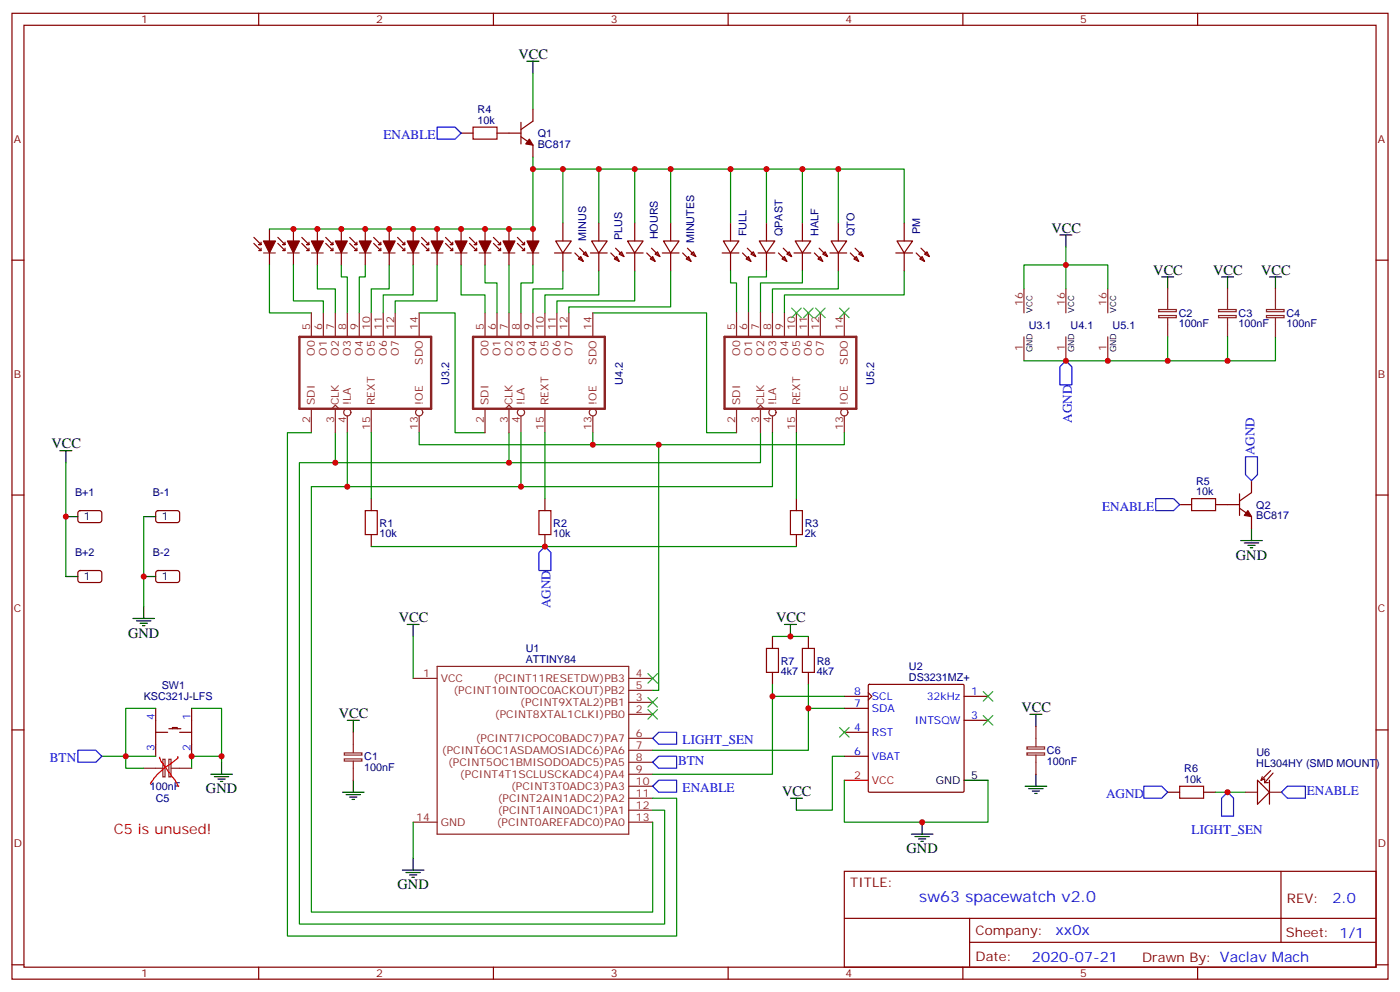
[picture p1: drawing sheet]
<svg xmlns="http://www.w3.org/2000/svg" width="412mm" height="292mm" viewBox="0 0 412 292" stroke-linecap="round" stroke-linejoin="round" font-family="sans-serif">
<g fill="none" stroke="#870000" stroke-width=".35">
<path d="M3.5 3.9h405.4v284.4h-405.4zM7.1 7.4h398.2v277.3h-398.2zM76.2 3.9v3.5M145.3 3.9v3.5M214.5 3.9v3.5M283.6 3.9v3.5M352.8 3.9v3.5M135.8 39.2h3.5M146.4 39.2h7.1M153.5 36v6.4M157 32.1v3.6l-3.5 2.4M153.5 40.3l3.5 2.4v3.5"/>
<path d="M3.5 76.6h3.6M163.3 74.5h5M163.7 70.9h4.6l-2.5 3.6zM165.8 65.7v5.2M165.8 74.5v5.3M169.3 74.5l2.5 2.4M170.4 76.2l.7-.7 .7 1.4zM170.7 73.1l2.5 2.4M171.8 74.8l.7-.7 .7 1.4zM173.9 74.5h5M174.3 70.9h4.6l-2.5 3.6zM176.4 65.7v5.2"/>
<path d="M176.4 74.5v5.3M179.9 74.5l2.5 2.4M181 76.2l.7-.7 .7 1.4zM181.3 73.1l2.5 2.4M182.4 74.8l.7-.7 .7 1.4zM184.5 74.5h4.9M184.9 70.9h4.5l-2.4 3.6zM187 65.7v5.2M187 74.5v5.3M190.5 74.5l2.5 2.4M191.6 76.2l.7-.7 .7 1.4zM191.9 73.1l2.5 2.4"/>
<path d="M193 74.8l.7-.7 .7 1.4zM195.1 74.5h4.9M195.4 70.9h4.6l-2.4 3.6zM197.6 65.7v5.2M197.6 74.5v5.3M201.1 74.5l2.5 2.4M202.1 76.2l.7-.7 .8 1.4zM202.5 73.1l2.5 2.4M203.6 74.8l.7-.7 .7 1.4zM212.7 74.5h5M213.1 70.9h4.6l-2.5 3.6zM215.2 65.7v5.2"/>
<path d="M215.2 74.5v5.3M218.7 74.5l2.5 2.4M219.8 76.2l.7-.7 .7 1.4zM220.1 73.1l2.5 2.4M221.2 74.8l.7-.7 .7 1.4zM223.3 74.5h4.9M223.7 70.9h4.5l-2.4 3.6zM225.8 65.7v5.2M225.8 74.5v5.3M229.3 74.5l2.5 2.4M230.4 76.2l.7-.7 .7 1.4zM230.7 73.1l2.5 2.4"/>
<path d="M231.8 74.8l.7-.7 .7 1.4zM233.9 74.5h4.9M234.2 70.9h4.6l-2.4 3.6zM236.4 65.7v5.2M236.4 74.5v5.3M239.9 74.5l2.5 2.4M240.9 76.2l.8-.7 .7 1.4zM241.3 73.1l2.5 2.4M242.4 74.8l.7-.7 .7 1.4zM244.5 74.5h4.9M244.8 70.9h4.6l-2.5 3.6zM246.9 65.7v5.2"/>
<path d="M246.9 74.5v5.3M250.5 74.5l2.4 2.4M251.5 76.2l.7-.7 .7 1.4zM251.9 73.1l2.5 2.4M252.9 74.8l.7-.7 .8 1.4zM263.9 74.5h4.9M264.2 70.9h4.6l-2.5 3.6zM266.3 65.7v5.2M266.3 74.5v5.3M269.9 74.5l2.4 2.4M270.9 76.2l.7-.7 .7 1.4zM271.3 73.1l2.5 2.4"/>
<path d="M272.3 74.8l.7-.7 .8 1.4zM405.3 76.6h3.6M3.5 145.7h3.6M23.2 150.5l.4-.2 6 .1 .4 .6-.1 2.4-.6 .4h-5.9l-.5-.7v-2.1zM46.1 150.5l.5-.2 5.9 .1 .4 .6v2.4l-.7 .4h-5.9l-.4-.7v-2.1zM109.4 146.8v3.5M109.4 157.4v3.5M160.5 146.8v3.5M160.5 157.4v3.5M234.6 146.8v3.5M234.6 157.4v3.5M347.5 148.6h3.5"/>
<path d="M358.1 148.6h7M365.1 149.6l3.6 2.5v3.5M365.1 145.4v6.3M368.7 141.5v3.5l-3.6 2.5M405.3 145.7h3.6M23.2 168.2l.4-.2h6l.4 .7-.1 2.4-.6 .4-5.9-.1-.5-.6v-2.1zM46.1 168.2l.5-.2h5.9l.4 .7v2.4l-.7 .4-5.9-.1-.4-.6v-2.1zM227.5 187.4v3.5M227.5 197.9v3.6M238.1 187.4v3.5M238.1 197.9v3.6M3.5 214.9h3.6"/>
<path d="M45.9 215.6h3.5M45.9 208.5v14.1M49.7 214.5h3.6M50.8 214.5v-.3h1.4v.3M52.9 215.6h3.5M56.4 208.5v14.1M248.7 215.6h7.1M248.7 205h7.1M248.7 208.5h7.1M255.8 203.9l1 1.1-1 1.1M255.8 201.6l.3-.1h27.5l.3 .1 .1 31.3-.2 .3h-27.7l-.3-.2zM284 205h7"/>
<path d="M284 212.1h7M405.3 214.9h3.6M248.7 222.6h7.1M344 233.2h3.5M354.5 233.2h3.6M370.4 229.7l3.5 3.5-3.5 3.5zM371.5 229.7l1-.4v1.1M371.8 228.6l-.3 1.1M372.5 230.4h1.1M373.9 229.7v7M374.3 226.9l-2.8 2.8M375 227.6l-2.5 2.8"/>
<path d="M248.7 256.5h156.6v28.2h-156.6zM377.3 256.5v20.9M248.7 270.4h156.5M285.6 277.4h119.6M285.6 270.4v14.1M3.5 284h3.6M76.2 284.7v3.6M145.3 284.7v3.6M214.5 284.7v3.6M283.6 284.7v3.6M352.8 284.7v3.6M405.3 284h3.6"/>
</g>
<g fill="none" stroke="#000" stroke-width=".35">
<path d="M155.2 18h3.5M157 18v3.6M312.2 69.2h3.5M314 69.2v3.5M342.2 81.5h3.5M344 81.5v3.6M359.8 81.5h3.6M361.6 81.5v3.6M373.9 81.5h3.6M375.7 81.5v3.6M17.6 132.7h3.6M19.4 132.7v3.5"/>
<path d="M19.4 152.1h3.5M42.3 152.1h3.6M365.5 159.1h6.3M366.5 159.8h4.3M368.7 155.6v3.5M19.4 169.7h3.5M42.3 169.7h3.6M42.3 178.5v3.6M367.6 160.5h2.1M368.3 161.3h.7M39.2 182.1h6.3M40.2 182.8h4.2"/>
<path d="M41.3 183.5h2.1M42 184.2h.7M119.9 183.8h3.6M121.7 183.8v3.6M231.1 183.8h3.5M232.8 183.8v3.6M102.3 212.1h3.5M104.1 212.1v3.5M303.4 210.3h3.5M305.2 210.3v3.5M62.1 227.9h6.3M63.1 228.6h4.3"/>
<path d="M64.2 229.3h2.1M64.9 230h.7M65.3 224.4v3.5M100.9 233.2h6.3M102 233.9h4.2M103 234.6h2.1M103.7 235.3h.7M104.1 229.7v3.5M232.8 235h3.6M234.6 235v3.5M284 229.7h7M302 231.5h6.3"/>
<path d="M303 232.2h4.3M304.1 232.9h2.1M304.8 233.6h.7M305.2 227.9v3.6M118.5 256.2h6.4M119.6 256.9h4.2M120.6 257.6h2.2M121.4 258.3h.7M121.7 252.6v3.6M268.5 245.6h6.3M269.5 246.3h4.3M270.6 247h2.1"/>
<path d="M271.3 247.7h.7M271.6 242v3.6"/>
</g>
<g fill="none" stroke="#008700" stroke-width=".35">
<path d="M157 21.6v10.5M157 46.2v21.2h-77.6M157 49.8h8.8v15.9M165.8 49.8h10.6v15.9M176.4 49.8h10.6v15.9M187 49.8h10.6v15.9M197.6 49.8h17.6v15.9M215.2 49.8h10.6v15.9M225.8 49.8h10.6v15.9M236.4 49.8h10.5v15.9M246.9 49.8h19.4v15.9M79.4 78v14.1h12.3"/>
<path d="M86.4 78v10.6h8.8v3.5M93.5 78v7.1h5.3v7M100.5 78v3.5h1.8v10.6M107.6 78v3.5h-1.8v10.6M114.7 78v7.1h-5.3v7M121.7 78v8.8h-8.8v5.3M128.8 78v10.6h-12.4v3.5M135.8 78v8.8h7.1v5.3M142.9 78v5.3h3.5v8.8M149.9 78v14.1M157 78v5.3h-3.5v8.8M165.8 79.8v5.3h-8.8v7"/>
<path d="M176.4 79.8v7h-15.9v5.3M187 79.8v8.8h-23v3.5M197.6 79.8v10.5h-30v1.8M215.2 79.8v3.5h1.8v8.8M225.8 79.8v1.7h-5.3v10.6M236.4 79.8v3.5h-12.4v8.8M246.9 79.8v5.3h-19.4v7M266.3 79.8v7h-35.2v5.3M314 72.7v12.4M123.5 92.1h10.6v35.3h8.8M174.6 92.1h33.5v35.3h8.9M301.6 85.1v-7.1h24.7v7.1"/>
<path d="M344 99.2v7M361.6 99.2v7M375.7 99.2v7h-74.1M19.4 136.2v33.5M91.7 127.4h-7v148.2h114.6v-40.6h-7M98.8 127.4v8.8h51.1v-8.8M98.8 136.2h-10.6v135.8h107.6v-33.5h-3.5M102.3 127.4v15.9h-10.6v125.2h100.6v-26.5M109.4 127.4v19.4M123.5 127.4v3.5h51.1M153.5 127.4v15.9h-51.2M160.5 127.4v19.4"/>
<path d="M174.6 127.4v3.5h19.4M224 127.4v8.8h-74.1M227.5 127.4v15.9h-74M234.6 127.4v19.4M248.7 127.4v3.5h-54.7v72.3h-1.7M42.3 152.1v26.4M109.4 160.9h125.2M121.7 187.4v12.3M227.5 187.4h10.6M45.9 208.5h-8.9v17.7h5.3M56.4 208.5h8.9v14.1M227.5 201.5v3.5"/>
<path d="M238.1 201.5v7M248.7 208.5h-10.6v12.4h-45.8M248.7 205h-21.2v22.9h-35.2M30 222.6h15.9M65.3 224.4v-1.8h-8.9v3.6M248.7 229.7v12.3h42.3v-12.3M248.7 222.6h-3.5v15.9h-10.6M358.1 233.2h8.8M121.7 242v10.6"/>
</g>
<g fill="#870000" stroke="#870000" stroke-width=".35">
<path d="M155.9 41l1.1 1.7-2.1-.3z"/>
<path d="M367.6 150.3l1.1 1.8-2.2-.4z"/>
</g>
<g fill="none" stroke="#8c2424" stroke-width=".35">
<path d="M91.7 92.1v7.1M95.2 92.1v7.1M98.8 92.1v7.1M102.3 92.1v7.1M105.8 92.1v7.1M109.4 92.1v7.1M112.9 92.1v7.1M116.4 92.1v7.1M123.5 92.1v7.1M142.9 92.1v7.1M146.4 92.1v7.1M149.9 92.1v7.1"/>
<path d="M153.5 92.1v7.1M157 92.1v7.1M160.5 92.1v7.1M164 92.1v7.1M167.6 92.1v7.1M174.6 92.1v7.1M217 92.1v7.1M220.5 92.1v7.1M224 92.1v7.1M227.5 92.1v7.1M231.1 92.1v7.1M234.6 92.1v7.1"/>
<path d="M238.1 92.1v7.1M241.7 92.1v7.1M248.7 92.1v7.1M301.6 85.1v7M301.6 99.2v7M314 85.1v7M314 99.2v7M326.3 85.1v7M326.3 99.2v7M341.3 91.1h5.2v.7h-5.2zM341.3 92.9h5.2v.6h-5.2zM344 85.1v6"/>
<path d="M344 93.5v5.7M359 91.1h5.1v.7h-5.1zM359 92.9h5.1v.6h-5.1zM361.6 85.1v6M361.6 93.5v5.7M373.1 91.1h5.1v.7h-5.1zM373.1 92.9h5.1v.6h-5.1zM375.7 85.1v6M375.7 93.5v5.7M91.7 120.3v7.1M97.7 120.3l1.1-1 1 1M98.8 120.3v7.1"/>
<path d="M102.3 122.4v5M109.4 120.3v7.1M123.5 122.4v5M142.9 120.3v7.1M148.9 120.3l1-1 1.1 1M149.9 120.3v7.1M153.5 122.4v5M160.5 120.3v7.1M174.6 122.4v5M217 120.3v7.1M223 120.3l1-1 1.1 1M224 120.3v7.1"/>
<path d="M227.5 122.4v5M234.6 120.3v7.1M248.7 122.4v5M121.7 199.7h7.1M128.8 196.2h56.4v49.4h-56.4zM185.2 199.7h7.1M104.1 215.6v6M185.2 217.3h7.1M185.2 210.3h7.1M185.2 206.8h7.1M185.2 203.2h7.1M302.5 219.9h5.2v.6h-5.2z"/>
<path d="M305.2 213.8v6M42.3 226.2h5.7M48 223.5h.6v5.2h-.6zM49.7 223.5h.7v5.2h-.7zM50.4 226.2h6M101.4 221.7h5.2v.6h-5.2zM101.4 223.4h5.2v.6h-5.2zM104.1 224v5.7M185.2 231.5h7.1M185.2 235h7.1M185.2 238.5h7.1M185.2 227.9h7.1"/>
<path d="M185.2 224.4h7.1M185.2 220.9h7.1M302.5 221.7h5.2v.6h-5.2zM305.2 222.3v5.6M366.9 233.2h3.5M373.9 233.2h3.6M121.7 242h7.1M185.2 242h7.1"/>
<circle cx="102.3" cy="121.4" r="1.06"/>
<circle cx="123.5" cy="121.4" r="1.06"/>
<circle cx="153.5" cy="121.4" r="1.06"/>
<circle cx="174.6" cy="121.4" r="1.06"/>
<circle cx="227.5" cy="121.4" r="1.06"/>
<circle cx="248.7" cy="121.4" r="1.06"/>
</g>
<g fill="#850000" stroke="#850000" stroke-width=".35">
<path d="M77.6 70.9h3.5l-1.7 3.6z"/>
<path d="M84.7 70.9h3.5l-1.8 3.6z"/>
<path d="M91.7 70.9h3.5l-1.7 3.6z"/>
<path d="M98.8 70.9h3.5l-1.8 3.6z"/>
<path d="M105.8 70.9h3.6l-1.8 3.6z"/>
<path d="M112.9 70.9h3.5l-1.7 3.6z"/>
<path d="M119.9 70.9h3.6l-1.8 3.6z"/>
<path d="M127 70.9h3.5l-1.7 3.6z"/>
<path d="M134.1 70.9h3.5l-1.8 3.6z"/>
<path d="M141.1 70.9h3.5l-1.7 3.6z"/>
<path d="M148.2 70.9h3.5l-1.8 3.6z"/>
<path d="M155.2 70.9h3.5l-1.7 3.6z"/>
</g>
<g fill="none" stroke="#850000" stroke-width=".35">
<path d="M74.8 71.6l2.1 2.2h-.7M74.8 69.9l2.1 2.1h-.7h.7v-.7M76.9 73.1v.7M79.4 67.4v3.5M79.4 74.5v3.5M81.8 71.6l2.2 2.2h-.7M81.8 69.9l2.2 2.1h-.7h.7v-.7M84 73.1v.7M86.4 67.4v3.5M86.4 74.5v3.5M88.9 71.6l2.1 2.2h-.7M88.9 69.9l2.1 2.1h-.7h.7v-.7"/>
<path d="M91 73.1v.7M93.5 67.4v3.5M93.5 74.5v3.5M96 71.6l2.1 2.2h-.7M96 69.9l2.1 2.1h-.7h.7v-.7M98.1 73.1v.7M100.5 67.4v3.5M100.5 74.5v3.5M103 71.6l2.1 2.2h-.7M103 69.9l2.1 2.1h-.7h.7v-.7M105.1 73.1v.7M107.6 67.4v3.5"/>
<path d="M107.6 74.5v3.5M110.1 71.6l2.1 2.2h-.7M110.1 69.9l2.1 2.1h-.7h.7v-.7M112.2 73.1v.7M114.7 67.4v3.5M114.7 74.5v3.5M117.1 71.6l2.1 2.2h-.7M117.1 69.9l2.1 2.1h-.7h.7v-.7M119.2 73.1v.7M121.7 67.4v3.5M121.7 74.5v3.5M124.2 71.6l2.1 2.2h-.7"/>
<path d="M124.2 69.9l2.1 2.1h-.7h.7v-.7M126.3 73.1v.7M128.8 67.4v3.5M128.8 74.5v3.5M131.2 71.6l2.1 2.2h-.7M131.2 69.9l2.1 2.1h-.7h.7v-.7M133.3 73.1v.7M135.8 67.4v3.5M135.8 74.5v3.5M138.3 71.6l2.1 2.2h-.7M138.3 69.9l2.1 2.1h-.7h.7v-.7M140.4 73.1v.7"/>
<path d="M142.9 67.4v3.5M142.9 74.5v3.5M145.3 71.6l2.2 2.2h-.7M145.3 69.9l2.2 2.1h-.7h.7v-.7M147.5 73.1v.7M149.9 67.4v3.5M149.9 74.5v3.5M152.4 71.6l2.1 2.2h-.7M152.4 69.9l2.1 2.1h-.7h.7v-.7M154.5 73.1v.7M157 67.4v3.5M157 74.5v3.5"/>
</g>
<path d="M77.6 74.5h3.5M84.7 74.5h3.5M91.7 74.5h3.5M98.8 74.5h3.5M105.8 74.5h3.6M112.9 74.5h3.5M119.9 74.5h3.6M127 74.5h3.5M134.1 74.5h3.5M141.1 74.5h3.5M148.2 74.5h3.5M155.2 74.5h3.5" fill="none" stroke="#850000" stroke-width=".29"/>
<path d="M88.2 99.2h38.8v21.1h-38.8zM139.3 99.2h38.9v21.1h-38.9zM213.4 99.2h38.8v21.1h-38.8z" fill="none" stroke="#8c2424" stroke-width=".71"/>
<path d="M139.3 37.4h7.1v3.6h-7.1zM107.6 150.3h3.5v7.1h-3.5zM158.7 150.3h3.6v7.1h-3.6zM232.8 150.3h3.6v7.1h-3.6zM351 146.8h7.1v3.5h-7.1zM225.8 190.9h3.5v7h-3.5zM236.4 190.9h3.5v7h-3.5zM347.5 231.5h7v3.5h-7z" fill="none" stroke="#a10000" stroke-width=".35"/>
<path d="M128.8 37.4h5.3l1.7 1.8-1.7 1.8h-5.3zM314 106.2l1.7 1.8v5.3h-3.5v-5.3zM366.9 134.4h3.5v5.3l-1.7 1.8-1.8-1.8zM340.4 146.8h5.3l1.8 1.8-1.8 1.7h-5.3zM160.5 160.9l1.8 1.8v5.3h-3.6v-5.3zM192.3 217.3l1.7-1.7h5.3v3.5h-5.3zM22.9 220.9h5.3l1.8 1.7-1.8 1.8h-5.3zM192.3 231.5l1.7-1.8h5.3v3.5h-5.3zM192.3 224.4l1.7-1.8h5.3v3.6h-5.3zM336.9 231.5h5.3l1.8 1.7-1.8 1.8h-5.3zM361.6 233.2l1.8 1.8v5.3h-3.6v-5.3zM377.5 233.2l1.7-1.7h5.3v3.5h-5.3z" fill="none" stroke="#00f" stroke-width=".35"/>
<path d="M248.7 229.7h7.1" fill="none" stroke="#f00" stroke-width=".35"/>
<g fill="none" stroke="#3c3" stroke-width=".35">
<path d="M233.2 90.7l2.8 2.8M236 90.7l-2.8 2.8M236.7 90.7l2.8 2.8M239.5 90.7l-2.8 2.8M240.2 90.7l2.9 2.8M243.1 90.7l-2.9 2.8M247.3 90.7l2.8 2.8M250.1 90.7l-2.8 2.8M190.9 198.3l2.8 2.8M193.7 198.3l-2.8 2.8M190.9 205.4l2.8 2.8M190.9 208.9l2.8 2.8"/>
<path d="M193.7 205.4l-2.8 2.8M193.7 208.9l-2.8 2.8M247.3 214.2l2.8 2.8M250.1 214.2l-2.8 2.8M289.6 203.6l2.9 2.8M289.6 210.6l2.9 2.9M292.5 203.6l-2.9 2.8M292.5 210.6l-2.9 2.9"/>
</g>
<g fill="#c00">
<circle cx="227.5" cy="205" r=".88"/>
<circle cx="271.6" cy="242" r=".88"/>
<circle cx="160.5" cy="160.9" r=".88"/>
<circle cx="56.4" cy="222.6" r=".88"/>
<circle cx="174.6" cy="130.9" r=".88"/>
<circle cx="65.3" cy="222.6" r=".88"/>
<circle cx="344" cy="106.2" r=".88"/>
<circle cx="42.3" cy="169.7" r=".88"/>
<circle cx="98.8" cy="136.2" r=".88"/>
<circle cx="102.3" cy="143.3" r=".88"/>
<circle cx="314" cy="106.2" r=".88"/>
<circle cx="314" cy="78" r=".88"/>
<circle cx="149.9" cy="136.2" r=".88"/>
<circle cx="246.9" cy="49.8" r=".88"/>
<circle cx="225.8" cy="49.8" r=".88"/>
<circle cx="197.6" cy="49.8" r=".88"/>
<circle cx="176.4" cy="49.8" r=".88"/>
<circle cx="157" cy="49.8" r=".88"/>
<circle cx="157" cy="67.4" r=".88"/>
<circle cx="149.9" cy="67.4" r=".88"/>
<circle cx="142.9" cy="67.4" r=".88"/>
<circle cx="135.8" cy="67.4" r=".88"/>
<circle cx="128.8" cy="67.4" r=".88"/>
<circle cx="121.7" cy="67.4" r=".88"/>
<circle cx="114.7" cy="67.4" r=".88"/>
<circle cx="107.6" cy="67.4" r=".88"/>
<circle cx="100.5" cy="67.4" r=".88"/>
<circle cx="93.5" cy="67.4" r=".88"/>
<circle cx="86.4" cy="67.4" r=".88"/>
<circle cx="165.8" cy="49.8" r=".88"/>
<circle cx="187" cy="49.8" r=".88"/>
<circle cx="215.2" cy="49.8" r=".88"/>
<circle cx="236.4" cy="49.8" r=".88"/>
<circle cx="153.5" cy="143.3" r=".88"/>
<circle cx="19.4" cy="152.1" r=".88"/>
<circle cx="326.3" cy="106.2" r=".88"/>
<circle cx="361.6" cy="106.2" r=".88"/>
<circle cx="37" cy="222.6" r=".88"/>
<circle cx="194" cy="130.9" r=".88"/>
<circle cx="361.6" cy="233.2" r=".88"/>
<circle cx="238.1" cy="208.5" r=".88"/>
<circle cx="232.8" cy="187.4" r=".88"/>
</g>
<path d="M47.1 222.9l-.2 .2 .4 .9 2.3 3.1a13.9 13.9 0 0 1 2.8 4.3l.2 .2M52.3 222.8l.1 .4-1.1 .9a18.7 18.7 0 0 0-6.4 5.8l-.6 .9" fill="none" stroke="#f00" stroke-width=".35"/>
<g font-size="4.6" fill="#00f">
<text x="270.8" y="265.5">sw</text>
<text x="276.9" y="265.5">63 spacew</text>
<text x="301.2" y="265.5">atch v2.0</text>
</g>
<g font-size="4.2">
<text x="152.8" y="17.3">VCC</text>
<text x="309.7" y="68.5">VCC</text>
<text x="339.7" y="80.8">VCC</text>
<text x="357.4" y="80.8">VCC</text>
<text x="371.5" y="80.8">VCC</text>
<text x="15.2" y="132">VCC</text>
<text x="364.1" y="164.8">GND</text>
<text x="117.5" y="183.1">VCC</text>
<text x="228.6" y="183.1">VCC</text>
<text x="37.7" y="187.7">GND</text>
<text x="300.9" y="209.6">VCC</text>
<text x="99.8" y="211.3">VCC</text>
<text x="60.7" y="233.6">GND</text>
<text x="230.4" y="234.3">VCC</text>
<text x="267.1" y="251.2">GND</text>
<text x="117.1" y="261.8">GND</text>
</g>
<text font-size="4.2" fill="#f00" x="33.5" y="245.6">C5 is unused!</text>
<g font-size="4.2" fill="#00f">
<text x="392.5" y="265.8">2.0</text>
<text x="310.9" y="275.3">xx0x</text>
<text x="304" y="283.1">2020-07-21</text>
</g>
<g font-size="3.9" fill="#00f">
<text x="113" y="41">ENABLE</text>
<text x="315.7" y="124.4" transform="rotate(-90 315.7 124.4)">AGND</text>
<text x="369.5" y="134" transform="rotate(-90 369.5 134)">AGND</text>
<text x="324.7" y="150.3">ENABLE</text>
<text x="162.2" y="179.1" transform="rotate(-90 162.2 179.1)">AGND</text>
<text x="201.1" y="219">LIGHT_SEN</text>
<text x="14.7" y="224.4">BTN</text>
<text x="199.7" y="225.3">BTN</text>
<text x="201.1" y="233.1">ENABLE</text>
<text x="325.8" y="234.9">AGND</text>
<text x="384.9" y="234.1">ENABLE</text>
<text x="351" y="245.4">LIGHT_SEN</text>
</g>
<g font-size="3.9" fill="#800">
<text x="250.5" y="261.1">TITLE:</text>
<text x="379.1" y="265.8">REV:</text>
<text x="287.4" y="275.3">Company:</text>
<text x="378.7" y="275.9">Sheet: 1/1</text>
<text x="287.4" y="283">Date:</text>
<text x="336.4" y="283.1">Draw</text>
<text x="346.6" y="283.1">n By: Vaclav Mach</text>
</g>
<g font-size="3.2" fill="#800">
<text x="41.6" y="6.9">1</text>
<text x="110.8" y="6.9">2</text>
<text x="179.9" y="6.9">3</text>
<text x="249.1" y="6.9">4</text>
<text x="318.2" y="6.9">5</text>
<text x="4.1" y="42">A</text>
<text x="405.9" y="42">A</text>
<text x="4.1" y="111.2">B</text>
<text x="405.9" y="111.2">B</text>
<text x="4.1" y="180.3">C</text>
<text x="405.9" y="180.3">C</text>
<text x="4.1" y="249.4">D</text>
<text x="405.9" y="249.4">D</text>
<text x="41.6" y="287.7">1</text>
<text x="110.8" y="287.7">2</text>
<text x="179.9" y="287.7">3</text>
<text x="249.1" y="287.7">4</text>
<text x="318.2" y="287.7">5</text>
</g>
<g font-size="3.2" fill="#000080">
<text x="140.7" y="33.3">R4</text>
<text x="140.7" y="36.4">10k</text>
<text x="158.4" y="40.4">Q1</text>
<text x="158.4" y="43.5">BC817</text>
<text x="172.7" y="71" transform="rotate(-90 172.7 71)">MINUS</text>
<text x="183.3" y="70.7" transform="rotate(-90 183.3 70.7)">PLUS</text>
<text x="193.8" y="70.5" transform="rotate(-90 193.8 70.5)">HOURS</text>
<text x="204.5" y="71.6" transform="rotate(-90 204.5 71.6)">MINUTES</text>
<text x="219.9" y="69.5" transform="rotate(-90 219.9 69.5)">FULL</text>
<text x="230.5" y="69.5" transform="rotate(-90 230.5 69.5)">QPAST</text>
<text x="241.1" y="69.5" transform="rotate(-90 241.1 69.5)">HALF</text>
<text x="251.7" y="69.5" transform="rotate(-90 251.7 69.5)">QTO</text>
<text x="271.1" y="68.8" transform="rotate(-90 271.1 68.8)">PM</text>
<text x="347.2" y="93.3">C2</text>
<text x="364.8" y="93.3">C3</text>
<text x="379" y="93.3">C4</text>
<text x="303" y="96.9">U3.1</text>
<text x="315.4" y="96.9">U4.1</text>
<text x="327.7" y="96.9">U5.1</text>
<text x="347.2" y="96.4">100nF</text>
<text x="364.8" y="96.4">100nF</text>
<text x="379" y="96.4">100nF</text>
<text x="132.3" y="113.2" transform="rotate(-90 132.3 113.2)">U3.2</text>
<text x="183.5" y="113.2" transform="rotate(-90 183.5 113.2)">U4.2</text>
<text x="257.5" y="113.2" transform="rotate(-90 257.5 113.2)">U5.2</text>
<text x="352.4" y="142.7">R5</text>
<text x="22.1" y="146">B+1</text>
<text x="45.1" y="146">B-1</text>
<text x="352.4" y="145.7">10k</text>
<text x="370.1" y="149.8">Q2</text>
<text x="111.8" y="155">R1</text>
<text x="163" y="155.1">R2</text>
<text x="237.1" y="155.1">R3</text>
<text x="370.1" y="152.8">BC817</text>
<text x="111.8" y="158.1">10k</text>
<text x="163" y="158.2">10k</text>
<text x="237.1" y="158.1">2k</text>
<text x="22.1" y="163.7">B+2</text>
<text x="45.1" y="163.7">B-2</text>
<text x="154.9" y="191.9">U1</text>
<text x="154.9" y="195.1">ATTINY84</text>
<text x="230" y="195.6">R7</text>
<text x="240.6" y="195.6">R8</text>
<text x="267.7" y="197.2">U2</text>
<text x="47.6" y="202.7">SW1</text>
<text x="230" y="198.7">4k7</text>
<text x="240.6" y="198.7">4k7</text>
<text x="267.7" y="200.4">DS3231MZ+</text>
<text x="42.3" y="206.2">KSC321J-LFS</text>
<text x="107.3" y="226.9">100nF</text>
<text x="107.3" y="223.9">C1</text>
<text x="308.4" y="225.2">100nF</text>
<text x="308.4" y="222.1">C6</text>
<text x="348.8" y="227.4">R6</text>
<text x="370.1" y="225.8">HL304HY (SMD MOUNT)</text>
<text x="370.1" y="222.7">U6</text>
<text x="44.1" y="232.7">100nF</text>
<text x="348.8" y="230.4">10k</text>
<text x="45.9" y="236.2">C5</text>
</g>
<g font-size="3.2" fill="#8d2323">
<text x="301.3" y="90" transform="rotate(-90 301.3 90)">16</text>
<text x="313.6" y="90" transform="rotate(-90 313.6 90)">16</text>
<text x="326" y="90" transform="rotate(-90 326 90)">16</text>
<text x="91.4" y="97" transform="rotate(-90 91.4 97)">5</text>
<text x="94.9" y="97" transform="rotate(-90 94.9 97)">6</text>
<text x="98.4" y="97" transform="rotate(-90 98.4 97)">7</text>
<text x="102" y="97" transform="rotate(-90 102 97)">8</text>
<text x="105.5" y="97" transform="rotate(-90 105.5 97)">9</text>
<text x="109" y="97" transform="rotate(-90 109 97)">10</text>
<text x="112.5" y="97" transform="rotate(-90 112.5 97)">11</text>
<text x="116.1" y="97" transform="rotate(-90 116.1 97)">12</text>
<text x="123.1" y="97" transform="rotate(-90 123.1 97)">14</text>
<text x="142.5" y="97" transform="rotate(-90 142.5 97)">5</text>
<text x="146" y="97" transform="rotate(-90 146 97)">6</text>
<text x="149.6" y="97" transform="rotate(-90 149.6 97)">7</text>
<text x="153.1" y="97" transform="rotate(-90 153.1 97)">8</text>
<text x="156.6" y="97" transform="rotate(-90 156.6 97)">9</text>
<text x="160.2" y="97" transform="rotate(-90 160.2 97)">10</text>
<text x="163.7" y="97" transform="rotate(-90 163.7 97)">11</text>
<text x="167.2" y="97" transform="rotate(-90 167.2 97)">12</text>
<text x="174.3" y="97" transform="rotate(-90 174.3 97)">14</text>
<text x="216.6" y="97" transform="rotate(-90 216.6 97)">5</text>
<text x="220.1" y="97" transform="rotate(-90 220.1 97)">6</text>
<text x="223.7" y="97" transform="rotate(-90 223.7 97)">7</text>
<text x="227.2" y="97" transform="rotate(-90 227.2 97)">8</text>
<text x="230.7" y="97" transform="rotate(-90 230.7 97)">9</text>
<text x="234.2" y="97" transform="rotate(-90 234.2 97)">10</text>
<text x="237.8" y="97" transform="rotate(-90 237.8 97)">11</text>
<text x="241.3" y="97" transform="rotate(-90 241.3 97)">12</text>
<text x="248.4" y="97" transform="rotate(-90 248.4 97)">14</text>
<text x="92.8" y="104.7" transform="rotate(-90 92.8 104.7)">O0</text>
<text x="96.3" y="104.7" transform="rotate(-90 96.3 104.7)">O1</text>
<text x="99.8" y="104.7" transform="rotate(-90 99.8 104.7)">O2</text>
<text x="103.4" y="104.7" transform="rotate(-90 103.4 104.7)">O3</text>
<text x="106.9" y="104.7" transform="rotate(-90 106.9 104.7)">O4</text>
<text x="110.4" y="104.7" transform="rotate(-90 110.4 104.7)">O5</text>
<text x="113.9" y="104.7" transform="rotate(-90 113.9 104.7)">O6</text>
<text x="117.5" y="104.7" transform="rotate(-90 117.5 104.7)">O7</text>
<text x="124.5" y="107.3" transform="rotate(-90 124.5 107.3)">SDO</text>
<text x="143.9" y="104.7" transform="rotate(-90 143.9 104.7)">O0</text>
<text x="147.5" y="104.7" transform="rotate(-90 147.5 104.7)">O1</text>
<text x="151" y="104.7" transform="rotate(-90 151 104.7)">O2</text>
<text x="154.5" y="104.7" transform="rotate(-90 154.5 104.7)">O3</text>
<text x="158" y="104.7" transform="rotate(-90 158 104.7)">O4</text>
<text x="161.6" y="104.7" transform="rotate(-90 161.6 104.7)">O5</text>
<text x="165.1" y="104.7" transform="rotate(-90 165.1 104.7)">O6</text>
<text x="168.6" y="104.7" transform="rotate(-90 168.6 104.7)">O7</text>
<text x="175.7" y="107.3" transform="rotate(-90 175.7 107.3)">SDO</text>
<text x="218" y="104.7" transform="rotate(-90 218 104.7)">O0</text>
<text x="221.5" y="104.7" transform="rotate(-90 221.5 104.7)">O1</text>
<text x="225.1" y="104.7" transform="rotate(-90 225.1 104.7)">O2</text>
<text x="228.6" y="104.7" transform="rotate(-90 228.6 104.7)">O3</text>
<text x="232.1" y="104.7" transform="rotate(-90 232.1 104.7)">O4</text>
<text x="235.7" y="104.7" transform="rotate(-90 235.7 104.7)">O5</text>
<text x="239.2" y="104.7" transform="rotate(-90 239.2 104.7)">O6</text>
<text x="242.7" y="104.7" transform="rotate(-90 242.7 104.7)">O7</text>
<text x="249.8" y="107.3" transform="rotate(-90 249.8 107.3)">SDO</text>
<text x="301.3" y="103.3" transform="rotate(-90 301.3 103.3)">1</text>
<text x="313.6" y="103.3" transform="rotate(-90 313.6 103.3)">1</text>
<text x="326" y="103.3" transform="rotate(-90 326 103.3)">1</text>
<text x="92.8" y="119.3" transform="rotate(-90 92.8 119.3)">SDI</text>
<text x="99.8" y="119.3" transform="rotate(-90 99.8 119.3)">CLK</text>
<text x="103.4" y="119.3" transform="rotate(-90 103.4 119.3)">!LA</text>
<text x="110.4" y="119.3" transform="rotate(-90 110.4 119.3)">REXT</text>
<text x="124.5" y="119.3" transform="rotate(-90 124.5 119.3)">!OE</text>
<text x="143.9" y="119.3" transform="rotate(-90 143.9 119.3)">SDI</text>
<text x="151" y="119.3" transform="rotate(-90 151 119.3)">CLK</text>
<text x="154.5" y="119.3" transform="rotate(-90 154.5 119.3)">!LA</text>
<text x="161.6" y="119.3" transform="rotate(-90 161.6 119.3)">REXT</text>
<text x="175.7" y="119.3" transform="rotate(-90 175.7 119.3)">!OE</text>
<text x="218" y="119.3" transform="rotate(-90 218 119.3)">SDI</text>
<text x="225.1" y="119.3" transform="rotate(-90 225.1 119.3)">CLK</text>
<text x="228.6" y="119.3" transform="rotate(-90 228.6 119.3)">!LA</text>
<text x="235.7" y="119.3" transform="rotate(-90 235.7 119.3)">REXT</text>
<text x="249.8" y="119.3" transform="rotate(-90 249.8 119.3)">!OE</text>
<text x="91.4" y="124.5" transform="rotate(-90 91.4 124.5)">2</text>
<text x="98.4" y="124.5" transform="rotate(-90 98.4 124.5)">3</text>
<text x="102" y="124.5" transform="rotate(-90 102 124.5)">4</text>
<text x="142.5" y="124.5" transform="rotate(-90 142.5 124.5)">2</text>
<text x="149.6" y="124.5" transform="rotate(-90 149.6 124.5)">3</text>
<text x="153.1" y="124.5" transform="rotate(-90 153.1 124.5)">4</text>
<text x="216.6" y="124.5" transform="rotate(-90 216.6 124.5)">2</text>
<text x="223.7" y="124.5" transform="rotate(-90 223.7 124.5)">3</text>
<text x="227.2" y="124.5" transform="rotate(-90 227.2 124.5)">4</text>
<text x="109" y="126.5" transform="rotate(-90 109 126.5)">15</text>
<text x="123.1" y="126.5" transform="rotate(-90 123.1 126.5)">13</text>
<text x="160.2" y="126.5" transform="rotate(-90 160.2 126.5)">15</text>
<text x="174.3" y="126.5" transform="rotate(-90 174.3 126.5)">13</text>
<text x="234.2" y="126.5" transform="rotate(-90 234.2 126.5)">15</text>
<text x="248.4" y="126.5" transform="rotate(-90 248.4 126.5)">13</text>
<text x="124.6" y="199.4">1</text>
<text x="129.8" y="200.8">VCC</text>
<text x="145.4" y="200.8">(PCINT11RESETDW)PB3</text>
<text x="187.3" y="202.9">5</text>
<text x="187.3" y="199.4">4</text>
<text x="133.6" y="204.3">(PCINT10INT0OC0ACKOUT)PB2</text>
<text x="153.3" y="207.8">(PCINT9XTAL2)PB1</text>
<text x="187.3" y="209.9">2</text>
<text x="187.3" y="206.4">3</text>
<text x="145.8" y="211.3">(PCINT8XTAL1CLKI)PB0</text>
<text x="130.2" y="221.9">(PCINT6OC1ASDAMOSIADC6)PA6</text>
<text x="140.1" y="218.4">(PCINT7ICPOC0BADC7)PA7</text>
<text x="187.3" y="220.5">7</text>
<text x="187.3" y="217">6</text>
<text x="132" y="225.5">(PCINT5OC1BMISODOADC5)PA5</text>
<text x="187.3" y="227.6">9</text>
<text x="187.3" y="224">8</text>
<text x="135.5" y="229">(PCINT4T1SCLUSCKADC4)PA4</text>
<text x="150.5" y="232.5">(PCINT3T0ADC3)PA3</text>
<text x="187.3" y="231.1">10</text>
<text x="146.6" y="236">(PCINT2AIN1ADC2)PA2</text>
<text x="146.6" y="239.6">(PCINT1AIN0ADC1)PA1</text>
<text x="187.3" y="234.6">11</text>
<text x="187.3" y="238.2">12</text>
<text x="122.6" y="241.7">14</text>
<text x="129.8" y="243.1">GND</text>
<text x="146.3" y="243.1">(PCINT0AREFADC0)PA0</text>
<text x="187.3" y="241.7">13</text>
</g>
<g font-size="3.2">
<text x="24.7" y="153.1">1</text>
<text x="47.6" y="153.1">1</text>
<text x="24.7" y="170.8">1</text>
<text x="47.6" y="170.8">1</text>
<text x="275.6" y="230.8">GND</text>
<text x="286.1" y="229.3">5</text>
</g>
<g font-size="3.2" fill="#00f">
<text x="251.6" y="208.2">7</text>
<text x="251.6" y="204.6">8</text>
<text x="256.8" y="209.6">SDA</text>
<text x="256.8" y="206.1">SCL</text>
<text x="273" y="206.1">32kHz</text>
<text x="286.1" y="204.6">1</text>
<text x="45.5" y="212.1" transform="rotate(-90 45.5 212.1)">4</text>
<text x="56.1" y="212.1" transform="rotate(-90 56.1 212.1)">1</text>
<text x="251.6" y="215.2">4</text>
<text x="269.5" y="213.1">INTSQW</text>
<text x="286.1" y="211.7">3</text>
<text x="45.5" y="221.1" transform="rotate(-90 45.5 221.1)">3</text>
<text x="56.1" y="221.1" transform="rotate(-90 56.1 221.1)">2</text>
<text x="256.8" y="216.6">RST</text>
<text x="251.6" y="222.3">6</text>
<text x="256.8" y="223.7">VBAT</text>
</g>
<g font-size="3.2" fill="#f00">
<text x="251.6" y="229.3">2</text>
<text x="256.8" y="230.8">VCC</text>
</g>
<g font-size="2.5">
<text x="304.1" y="92.1" transform="rotate(-90 304.1 92.1)">VCC</text>
<text x="316.4" y="92.1" transform="rotate(-90 316.4 92.1)">VCC</text>
<text x="328.8" y="92.1" transform="rotate(-90 328.8 92.1)">VCC</text>
<text x="304.1" y="103.8" transform="rotate(-90 304.1 103.8)">GND</text>
<text x="316.4" y="103.8" transform="rotate(-90 316.4 103.8)">GND</text>
<text x="328.8" y="103.8" transform="rotate(-90 328.8 103.8)">GND</text>
</g>
</svg>
